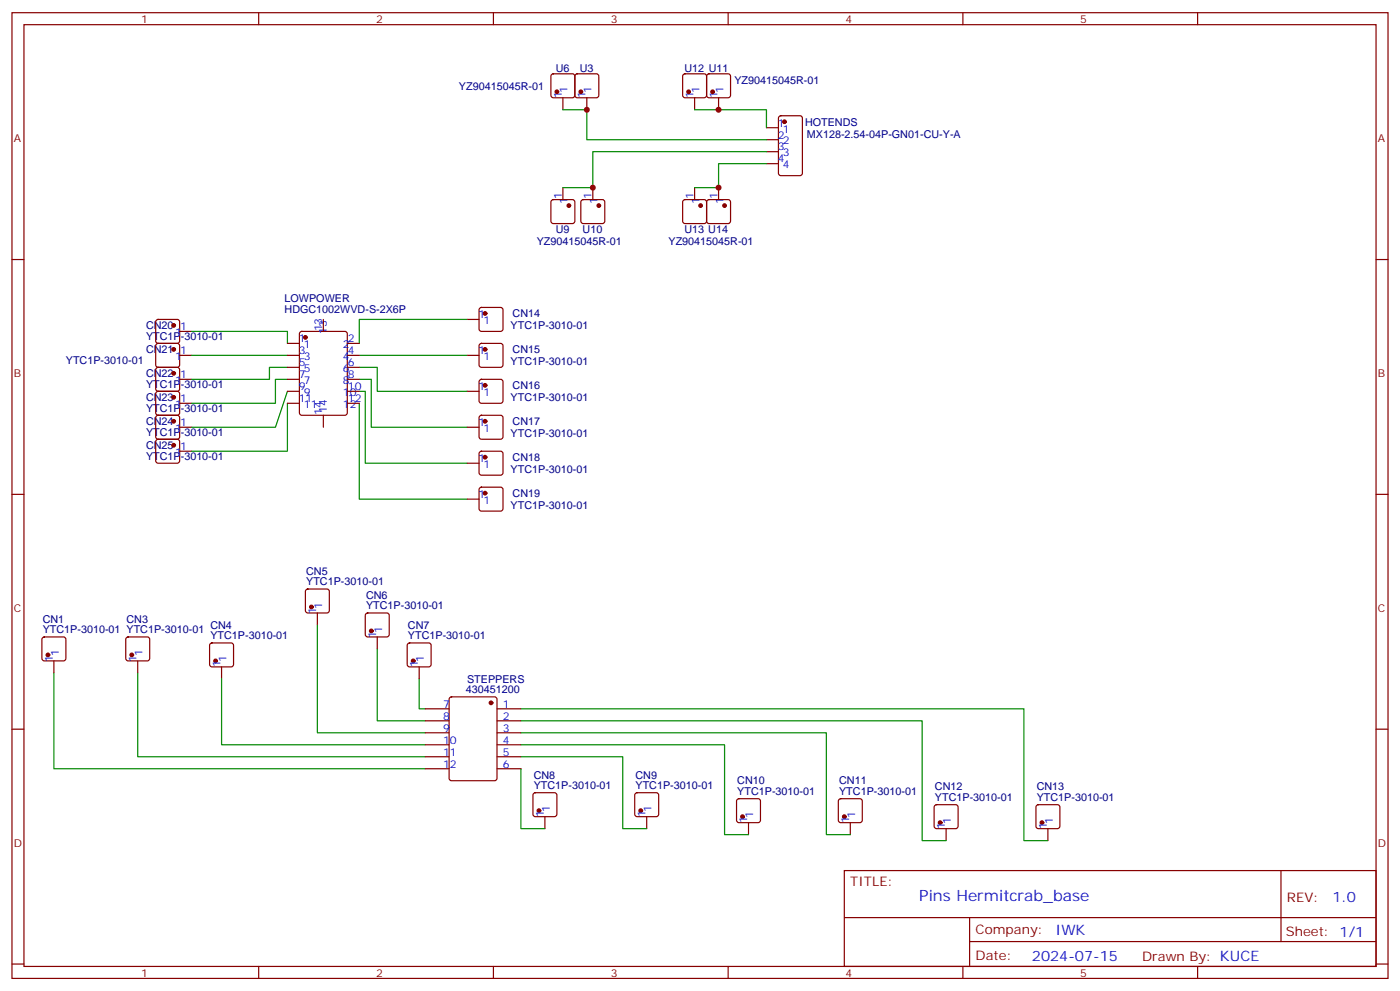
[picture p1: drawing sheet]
<svg xmlns="http://www.w3.org/2000/svg" width="412mm" height="292mm" viewBox="0 0 412 292" stroke-linecap="round" stroke-linejoin="round" font-family="sans-serif">
<g fill="none" stroke="#870000" stroke-width=".35">
<path d="M3.5 3.7h405.4v284.4h-405.4zM7.1 7.3h398.2v277.3h-398.2zM76.2 3.7v3.6M145.3 3.7v3.6M214.5 3.7v3.6M283.6 3.7v3.6M352.8 3.7v3.6M162.5 21.9l.5-.2h5.6l.5 .2 .2 .5v5.7l-.2 .5-.5 .2h-5.6l-.5-.2-.2-.5v-5.7zM165.8 28.8v3.5M169.6 21.9l.4-.2h5.7l.5 .2 .2 .5v5.7l-.2 .5-.5 .2h-5.7l-.5-.2-.2-.5v-5.7zM172.9 28.8v3.5M201.3 21.9l.5-.2h5.6l.5 .2 .2 .5v5.7l-.2 .5-.5 .2h-5.6l-.5-.2-.2-.5v-5.7z"/>
<path d="M204.6 28.8v3.5M208.4 21.9l.4-.2h5.7l.5 .2 .2 .5v5.7l-.2 .5-.5 .2h-5.7l-.5-.2-.2-.5v-5.7zM211.7 28.8v3.5M225.8 37.6h3.5M229.5 34.3l.5-.2h5.7l.6 .4 .1 16.5-.5 .7h-5.9l-.6-.4-.1-16.5zM162.5 59l.5-.2h5.6l.5 .2 .2 .5v5.6l-.2 .5-.5 .2h-5.6l-.5-.2-.2-.5v-5.6zM165.8 55.2v3.6M171.3 59l.5-.2h5.6l.5 .2 .3 .5v5.6l-.3 .5-.5 .2h-5.6l-.5-.2-.2-.5v-5.6zM174.6 55.2v3.6M201.3 59l.5-.2h5.6l.5 .2 .2 .5v5.6l-.2 .5-.5 .2h-5.6l-.5-.2-.2-.5v-5.6zM204.6 55.2v3.6M208.4 59l.4-.2h5.7l.5 .2 .2 .5v5.6l-.2 .5-.5 .2h-5.7l-.5-.2-.2-.5v-5.6z"/>
<path d="M211.7 55.2v3.6M225.8 41.1h3.5M225.8 44.7h3.5M225.8 48.2h3.5M3.5 76.4h3.6M405.3 76.4h3.6M46.1 94.3l.5-.2h5.6l.5 .2 .2 .5v5.6l-.2 .5-.5 .2h-5.6l-.5-.2-.2-.5v-5.6zM52.9 97.6h3.5M88.4 97.8l.5-.2h12.7l.7 .4v23.6l-.5 .6-12.9 .1-.7-.5v-23.5zM95.2 94.1v3.5M137.6 94.1h3.5M141.3 90.7l.5-.2h5.7l.5 .2 .2 .5v5.7l-.3 .5-.4 .2h-5.7l-.5-.3-.2-.4v-5.7z"/>
<path d="M46.1 101.3l.5-.2h5.6l.5 .2 .2 .5v5.7l-.2 .5-.5 .2h-5.6l-.5-.3-.2-.4v-5.7zM46.1 108.4l.5-.2h5.6l.5 .2 .2 .5v5.6l-.2 .5-.5 .2h-5.6l-.5-.2-.2-.5v-5.6zM46.1 115.4l.5-.2h5.6l.5 .2 .2 .5v5.7l-.2 .5-.5 .2h-5.6l-.5-.3-.2-.4v-5.7zM52.9 104.6h3.5M52.9 111.7h3.5M52.9 118.7h3.5M84.7 104.6h3.5M84.7 115.2h3.5M84.7 111.7h3.5M84.7 118.7h3.5M84.7 101.1h3.5M84.7 108.2h3.5"/>
<path d="M102.3 104.6h3.5M102.3 115.2h3.5M102.3 111.7h3.5M102.3 118.7h3.5M102.3 101.1h3.5M102.3 108.2h3.5M137.6 104.6h3.5M137.6 115.2h3.5M141.3 101.3l.5-.2h5.7l.5 .2 .2 .5v5.7l-.3 .5-.4 .2h-5.7l-.5-.3-.2-.4v-5.7zM141.3 111.9l.5-.2h5.7l.5 .2 .2 .5v5.6l-.3 .5-.4 .2h-5.7l-.5-.2-.2-.5v-5.6zM46.1 122.5l.5-.2h5.6l.5 .2 .2 .5v5.6l-.2 .5-.5 .2h-5.6l-.5-.2-.2-.5v-5.6zM46.1 129.5l.5-.2h5.6l.5 .2 .2 .5v5.7l-.2 .5-.5 .2h-5.6l-.5-.3-.2-.4v-5.7z"/>
<path d="M52.9 125.8h3.5M52.9 132.9h3.5M95.2 122.3v3.5M137.6 125.8h3.5M137.6 136.4h3.5M141.3 122.5l.5-.2h5.7l.5 .2 .2 .5v5.6l-.3 .5-.4 .2h-5.7l-.5-.2-.2-.5v-5.6zM141.3 133.1l.5-.2h5.7l.5 .2 .2 .5v5.6l-.3 .5-.4 .2h-5.7l-.5-.2-.2-.5v-5.6zM3.5 145.6h3.6M137.6 147h3.5M141.3 143.6l.5-.2h5.7l.5 .2 .2 .5v5.7l-.3 .5-.4 .2h-5.7l-.5-.2-.2-.5v-5.7zM405.3 145.6h3.6M90.2 173.6l.5-.2h5.6l.5 .2 .2 .5v5.7l-.2 .5-.5 .2h-5.6l-.5-.3-.2-.4v-5.7z"/>
<path d="M12.6 187.7l.5-.2h5.6l.5 .2 .2 .5v5.7l-.2 .5-.5 .2h-5.6l-.5-.2-.3-.5v-5.7zM15.9 194.6v3.5M37.3 187.7l.4-.2h5.7l.5 .2 .2 .5v5.7l-.2 .5-.5 .2h-5.7l-.5-.2-.2-.5v-5.7zM40.6 194.6v3.5M62 189.5l.4-.2h5.7l.5 .2 .2 .5v5.7l-.2 .4-.5 .3h-5.7l-.5-.3-.2-.4v-5.7zM65.3 196.4v3.5M93.5 180.5v3.5M107.8 180.7l.5-.2h5.6l.5 .2 .3 .5v5.6l-.3 .5-.5 .2h-5.6l-.5-.2-.2-.5v-5.6zM111.1 187.5v3.6M120.2 189.5l.4-.2h5.7l.5 .2 .2 .5v5.7l-.2 .4-.5 .3h-5.7l-.4-.3-.3-.4v-5.7zM123.5 196.4v3.5M3.5 214.7h3.6"/>
<path d="M125.2 208.7h7.1M125.2 212.2h7.1M125.2 215.8h7.1M125.2 219.3h7.1M132.5 205.4l.5-.2h12.7l.6 .4 .1 23.6-.5 .6-12.9 .1-.7-.5v-23.5zM146.4 208.7h7.1M146.4 212.2h7.1M146.4 215.8h7.1M146.4 219.3h7.1M405.3 214.7h3.6M125.2 222.8h7.1M125.2 226.3h7.1"/>
<path d="M146.4 222.8h7.1M146.4 226.3h7.1M157.2 233.6l.5-.2h5.6l.5 .2 .2 .5v5.6l-.2 .5-.5 .3h-5.6l-.5-.3-.2-.5v-5.6zM187.2 233.6l.5-.2h5.6l.5 .2 .2 .5v5.6l-.2 .5-.5 .3h-5.6l-.5-.3-.2-.5v-5.6zM217.2 235.4l.5-.2h5.6l.5 .2 .2 .5v5.6l-.2 .5-.5 .2h-5.6l-.5-.2-.2-.5v-5.6zM247.2 235.4l.4-.2h5.7l.5 .2 .2 .5v5.6l-.2 .5-.5 .2h-5.7l-.4-.2-.3-.5v-5.6zM275.4 237.1l.5-.2h5.6l.5 .2 .2 .5v5.7l-.2 .5-.5 .2h-5.6l-.5-.3-.2-.4v-5.7zM305.4 237.1l.5-.2h5.6l.5 .2 .2 .5v5.7l-.2 .5-.5 .2h-5.6l-.5-.3-.2-.4v-5.7zM160.5 240.5v3.5M190.5 240.5v3.5M220.5 242.2v3.5M248.7 256.3h156.6v28.3h-156.6z"/>
<path d="M250.5 242.2v3.5M278.7 244v3.5M308.7 244v3.5M377.3 256.4v20.8M248.7 270.2h156.5M285.6 277.2h119.6M285.6 270.2v14.1M3.5 283.8h3.6M76.2 284.6v3.5M145.3 284.6v3.5M214.5 284.6v3.5M283.6 284.6v3.5"/>
<path d="M352.8 284.6v3.5M405.3 283.8h3.6"/>
</g>
<g fill="#870000" stroke="#870000" stroke-width=".35">
<circle cx="14.1" cy="192.8" r=".53"/>
<circle cx="231.1" cy="35.8" r=".53"/>
<circle cx="38.8" cy="192.8" r=".53"/>
<circle cx="63.5" cy="194.6" r=".53"/>
<circle cx="91.7" cy="178.7" r=".53"/>
<circle cx="109.4" cy="185.8" r=".53"/>
<circle cx="121.7" cy="194.6" r=".53"/>
<circle cx="158.7" cy="238.7" r=".53"/>
<circle cx="188.7" cy="238.7" r=".53"/>
<circle cx="218.7" cy="240.5" r=".53"/>
<circle cx="248.7" cy="240.5" r=".53"/>
<circle cx="276.9" cy="242.2" r=".53"/>
<circle cx="306.9" cy="242.2" r=".53"/>
<circle cx="142.9" cy="92.3" r=".53"/>
<circle cx="142.9" cy="102.9" r=".53"/>
<circle cx="142.9" cy="113.5" r=".53"/>
<circle cx="142.9" cy="124" r=".53"/>
<circle cx="142.9" cy="134.6" r=".53"/>
<circle cx="142.9" cy="145.2" r=".53"/>
<circle cx="51.2" cy="95.8" r=".53"/>
<circle cx="51.2" cy="102.9" r=".53"/>
<circle cx="51.2" cy="109.9" r=".53"/>
<circle cx="51.2" cy="117" r=".53"/>
<circle cx="51.2" cy="124" r=".53"/>
<circle cx="51.2" cy="131.1" r=".53"/>
<circle cx="171.1" cy="27" r=".53"/>
<circle cx="164" cy="27" r=".53"/>
<circle cx="167.6" cy="60.5" r=".53"/>
<circle cx="176.4" cy="60.5" r=".53"/>
<circle cx="209.9" cy="27" r=".53"/>
<circle cx="202.8" cy="27" r=".53"/>
<circle cx="206.4" cy="60.5" r=".53"/>
<circle cx="213.4" cy="60.5" r=".53"/>
<circle cx="90" cy="99.3" r=".53"/>
<circle cx="144.6" cy="206.9" r=".53"/>
</g>
<g fill="none" stroke="#008700" stroke-width=".35">
<path d="M165.8 32.3h7.1v8.8h52.9M204.6 32.3h21.2v5.3M225.8 44.7h-51.2v10.5h-8.8M225.8 48.2h-14.1v7h-7.1M56.4 97.6h28.3v3.5M137.6 94.1h-31.8v7M56.4 104.6h28.3M84.7 118.7v14.2h-28.3M84.7 115.2l-3.6 10.6h-24.7M84.7 111.7h-3.6v7h-24.7M84.7 108.2h-5.3v3.5h-23M105.8 108.2h5.3v7h26.5"/>
<path d="M105.8 111.7h3.6v14.1h28.2M105.8 115.2h1.8v21.2h30M105.8 118.7v28.3h31.8M105.8 104.6h31.8M15.9 198.1v28.2h109.3M40.6 198.1v24.7h84.6M65.3 199.9v19.4h59.9M93.5 184v31.8h31.7M111.1 191.1v21.1h14.1M123.5 199.9v8.8h1.7M153.5 219.3h59.9v26.4h7.1M153.5 215.8h89.9v29.9h7.1"/>
<path d="M153.5 212.2h118.1v35.3h7.1M153.5 208.7h148.1v38.8h7.1M153.5 226.3v17.7h7M153.5 222.8h29.9v21.2h7.1"/>
</g>
<g fill="#c00">
<circle cx="211.7" cy="32.3" r=".88"/>
<circle cx="172.9" cy="32.3" r=".88"/>
<circle cx="174.6" cy="55.2" r=".88"/>
<circle cx="211.7" cy="55.2" r=".88"/>
</g>
<text font-size="4.6" fill="#00f" x="270.8" y="265.4">Pins Hermitcrab_base</text>
<g font-size="4.2" fill="#00f">
<text x="392.5" y="265.6">1.0</text>
<text x="310.9" y="275.2">IWK</text>
<text x="304" y="283">2024-07-15</text>
</g>
<g font-size="3.9" fill="#800">
<text x="250.5" y="260.9">TITLE:</text>
<text x="379.1" y="265.6">REV:</text>
<text x="287.4" y="275.1">Company:</text>
<text x="378.7" y="275.7">Sheet: 1/1</text>
<text x="287.4" y="282.8">Date:</text>
<text x="336.4" y="282.9">Drawn By: KUCE</text>
</g>
<g font-size="3.2" fill="#800">
<text x="41.6" y="6.7">1</text>
<text x="110.8" y="6.7">2</text>
<text x="179.9" y="6.7">3</text>
<text x="249.1" y="6.7">4</text>
<text x="318.2" y="6.7">5</text>
<text x="4.1" y="41.8">A</text>
<text x="405.9" y="41.8">A</text>
<text x="4.1" y="111">B</text>
<text x="405.9" y="111">B</text>
<text x="4.1" y="180.1">C</text>
<text x="405.9" y="180.1">C</text>
<text x="4.1" y="249.3">D</text>
<text x="405.9" y="249.3">D</text>
<text x="41.6" y="287.5">1</text>
<text x="110.8" y="287.5">2</text>
<text x="179.9" y="287.5">3</text>
<text x="249.1" y="287.5">4</text>
<text x="318.2" y="287.5">5</text>
</g>
<g font-size="3.2" fill="#000080">
<text x="163.7" y="21.1">U6</text>
<text x="170.8" y="21.1">U3</text>
<text x="201.6" y="21.1">U12 U11</text>
<text x="135.2" y="26.4">YZ90415045R-01</text>
<text x="216.3" y="24.6">YZ90415045R-01</text>
<text x="237.1" y="37">HOTENDS</text>
<text x="237.7" y="40.5">MX128-2.54-04P-GN01-CU-Y-A</text>
<text x="163.7" y="68.7">U9</text>
<text x="171.6" y="68.7">U10</text>
<text x="201.6" y="68.7">U13 U14</text>
<text x="158.1" y="72.2">YZ90415045R-01</text>
<text x="196.9" y="72.2">YZ90415045R-01</text>
<text x="83.8" y="89">LOWPOWER</text>
<text x="83.8" y="92.3">HDGC1002WVD-S-2X6P</text>
<text x="151" y="93.4">CN14</text>
<text x="43" y="100.1">YTC1P-3010-01</text>
<text x="43" y="96.9">CN20</text>
<text x="150.4" y="97">YTC1P-3010-01</text>
<text x="19.4" y="107.1">YTC1P-3010-01</text>
<text x="43" y="104">CN21</text>
<text x="150.4" y="107.5">YTC1P-3010-01</text>
<text x="151" y="104">CN15</text>
<text x="43" y="111">CN22</text>
<text x="43" y="114.2">YTC1P-3010-01</text>
<text x="43" y="118.1">CN23</text>
<text x="150.4" y="118.1">YTC1P-3010-01</text>
<text x="151" y="114.6">CN16</text>
<text x="43" y="121.2">YTC1P-3010-01</text>
<text x="43" y="125.2">CN24</text>
<text x="151" y="125.2">CN17</text>
<text x="43" y="128.3">YTC1P-3010-01</text>
<text x="150.4" y="128.7">YTC1P-3010-01</text>
<text x="43" y="135.3">YTC1P-3010-01</text>
<text x="43" y="132.2">CN25</text>
<text x="151" y="135.8">CN18</text>
<text x="150.4" y="139.3">YTC1P-3010-01</text>
<text x="150.4" y="149.9">YTC1P-3010-01</text>
<text x="151" y="146.3">CN19</text>
<text x="90.2" y="172.4">YTC1P-3010-01</text>
<text x="90.2" y="169.2">CN5</text>
<text x="107.8" y="179.4">YTC1P-3010-01</text>
<text x="107.8" y="176.3">CN6</text>
<text x="12.6" y="183.4">CN1</text>
<text x="37.3" y="183.4">CN3</text>
<text x="62" y="185.1">CN4</text>
<text x="120.2" y="185.1">CN7</text>
<text x="12.6" y="186.5">YTC1P-3010-01 YTC1P-3010-01</text>
<text x="62" y="188.2">YTC1P-3010-01</text>
<text x="120.2" y="188.2">YTC1P-3010-01</text>
<text x="137.6" y="201">STEPPERS</text>
<text x="137.2" y="204.1">430451200</text>
<text x="157.2" y="232.3">YTC1P-3010-01</text>
<text x="157.2" y="229.2">CN8</text>
<text x="187.2" y="232.3">YTC1P-3010-01</text>
<text x="187.2" y="229.2">CN9</text>
<text x="217.2" y="231">CN10</text>
<text x="247.2" y="231">CN11</text>
<text x="275.4" y="232.7">CN12</text>
<text x="305.4" y="232.7">CN13</text>
<text x="217.2" y="234.1">YTC1P-3010-01</text>
<text x="247.2" y="234.1">YTC1P-3010-01</text>
<text x="275.4" y="235.9">YTC1P-3010-01</text>
<text x="305.4" y="235.9">YTC1P-3010-01</text>
</g>
<g font-size="3.2" fill="#00f">
<text x="165.5" y="29" transform="rotate(-90 165.5 29)">1</text>
<text x="167.2" y="27.5" transform="rotate(-90 167.2 27.5)">1</text>
<text x="172.5" y="29" transform="rotate(-90 172.5 29)">1</text>
<text x="174.3" y="27.5" transform="rotate(-90 174.3 27.5)">1</text>
<text x="204.3" y="29" transform="rotate(-90 204.3 29)">1</text>
<text x="206" y="27.5" transform="rotate(-90 206 27.5)">1</text>
<text x="211.3" y="29" transform="rotate(-90 211.3 29)">1</text>
<text x="213.1" y="27.5" transform="rotate(-90 213.1 27.5)">1</text>
<text x="229.1" y="37.3">1</text>
<text x="229.1" y="40.8">2</text>
<text x="230.6" y="39">1</text>
<text x="229.1" y="44.3">3</text>
<text x="229.1" y="47.8">4</text>
<text x="230.6" y="42.5">2</text>
<text x="230.6" y="46.1">3</text>
<text x="230.6" y="49.6">4</text>
<text x="165.5" y="58.6" transform="rotate(-90 165.5 58.6)">1</text>
<text x="174.3" y="58.6" transform="rotate(-90 174.3 58.6)">1</text>
<text x="204.3" y="58.6" transform="rotate(-90 204.3 58.6)">1</text>
<text x="211.3" y="58.6" transform="rotate(-90 211.3 58.6)">1</text>
<text x="167.2" y="60.1" transform="rotate(-90 167.2 60.1)">1</text>
<text x="176" y="60.1" transform="rotate(-90 176 60.1)">1</text>
<text x="206" y="60.1" transform="rotate(-90 206 60.1)">1</text>
<text x="213.1" y="60.1" transform="rotate(-90 213.1 60.1)">1</text>
<text x="140.9" y="93.7">1</text>
<text x="142.4" y="95.5">1</text>
<text x="51.6" y="99">1</text>
<text x="53.1" y="97.2">1</text>
<text x="88" y="100.8">1</text>
<text x="94.9" y="97.6" transform="rotate(-90 94.9 97.6)">13</text>
<text x="96.3" y="98.3" transform="rotate(-90 96.3 98.3)">13</text>
<text x="102.5" y="100.8">2</text>
<text x="51.6" y="106">1</text>
<text x="53.1" y="104.3">1</text>
<text x="88" y="104.3">3</text>
<text x="88" y="107.8">5</text>
<text x="89.5" y="102.5">1</text>
<text x="89.5" y="106">3</text>
<text x="101" y="106">4</text>
<text x="101" y="102.5">2</text>
<text x="102.5" y="107.8">6</text>
<text x="102.5" y="104.3">4</text>
<text x="140.9" y="104.3">1</text>
<text x="142.4" y="106">1</text>
<text x="51.6" y="113.1">1</text>
<text x="53.1" y="111.3">1</text>
<text x="88" y="111.3">7</text>
<text x="89.5" y="109.6">5</text>
<text x="89.5" y="113.1">7</text>
<text x="101" y="113.1">8</text>
<text x="101" y="109.6">6</text>
<text x="102.5" y="111.3">8</text>
<text x="53.1" y="118.4">1</text>
<text x="88" y="114.9">9</text>
<text x="88" y="118.4">11</text>
<text x="89.5" y="116.6">9</text>
<text x="101" y="116.6">10</text>
<text x="102.5" y="118.4">12</text>
<text x="102.5" y="114.9">10</text>
<text x="140.9" y="114.9">1</text>
<text x="142.4" y="116.6">1</text>
<text x="51.6" y="120.2">1</text>
<text x="53.1" y="125.4">1</text>
<text x="89.5" y="120.2">11</text>
<text x="94.9" y="122.3" transform="rotate(-90 94.9 122.3)">14</text>
<text x="96.3" y="121.6" transform="rotate(-90 96.3 121.6)">14</text>
<text x="101" y="120.2">12</text>
<text x="140.9" y="125.4">1</text>
<text x="51.6" y="127.2">1</text>
<text x="142.4" y="127.2">1</text>
<text x="51.6" y="134.3">1</text>
<text x="53.1" y="132.5">1</text>
<text x="140.9" y="136">1</text>
<text x="142.4" y="137.8">1</text>
<text x="140.9" y="146.6">1</text>
<text x="142.4" y="148.4">1</text>
<text x="94.9" y="179.2" transform="rotate(-90 94.9 179.2)">1</text>
<text x="93.1" y="180.7" transform="rotate(-90 93.1 180.7)">1</text>
<text x="110.8" y="187.7" transform="rotate(-90 110.8 187.7)">1</text>
<text x="112.5" y="186.2" transform="rotate(-90 112.5 186.2)">1</text>
<text x="15.5" y="194.8" transform="rotate(-90 15.5 194.8)">1</text>
<text x="17.3" y="193.3" transform="rotate(-90 17.3 193.3)">1</text>
<text x="40.2" y="194.8" transform="rotate(-90 40.2 194.8)">1</text>
<text x="42" y="193.3" transform="rotate(-90 42 193.3)">1</text>
<text x="64.9" y="196.5" transform="rotate(-90 64.9 196.5)">1</text>
<text x="66.7" y="195.1" transform="rotate(-90 66.7 195.1)">1</text>
<text x="123.1" y="196.5" transform="rotate(-90 123.1 196.5)">1</text>
<text x="124.9" y="195.1" transform="rotate(-90 124.9 195.1)">1</text>
<text x="130.5" y="208.4">7</text>
<text x="148.2" y="208.4">1</text>
<text x="130.5" y="211.9">8</text>
<text x="130.5" y="215.4">9</text>
<text x="148.2" y="211.9">2</text>
<text x="148.2" y="215.4">3</text>
<text x="130.5" y="218.9">10</text>
<text x="148.2" y="218.9">4</text>
<text x="130.5" y="222.5">11</text>
<text x="130.5" y="226">12</text>
<text x="148.2" y="222.5">5</text>
<text x="148.2" y="226">6</text>
<text x="161.9" y="239.1" transform="rotate(-90 161.9 239.1)">1</text>
<text x="191.9" y="239.1" transform="rotate(-90 191.9 239.1)">1</text>
<text x="160.2" y="240.6" transform="rotate(-90 160.2 240.6)">1</text>
<text x="190.1" y="240.6" transform="rotate(-90 190.1 240.6)">1</text>
<text x="220.1" y="242.4" transform="rotate(-90 220.1 242.4)">1</text>
<text x="221.9" y="240.9" transform="rotate(-90 221.9 240.9)">1</text>
<text x="250.1" y="242.4" transform="rotate(-90 250.1 242.4)">1</text>
<text x="251.9" y="240.9" transform="rotate(-90 251.9 240.9)">1</text>
<text x="278.3" y="244.2" transform="rotate(-90 278.3 244.2)">1</text>
<text x="280.1" y="242.7" transform="rotate(-90 280.1 242.7)">1</text>
<text x="308.3" y="244.2" transform="rotate(-90 308.3 244.2)">1</text>
<text x="310.1" y="242.7" transform="rotate(-90 310.1 242.7)">1</text>
</g>
</svg>
